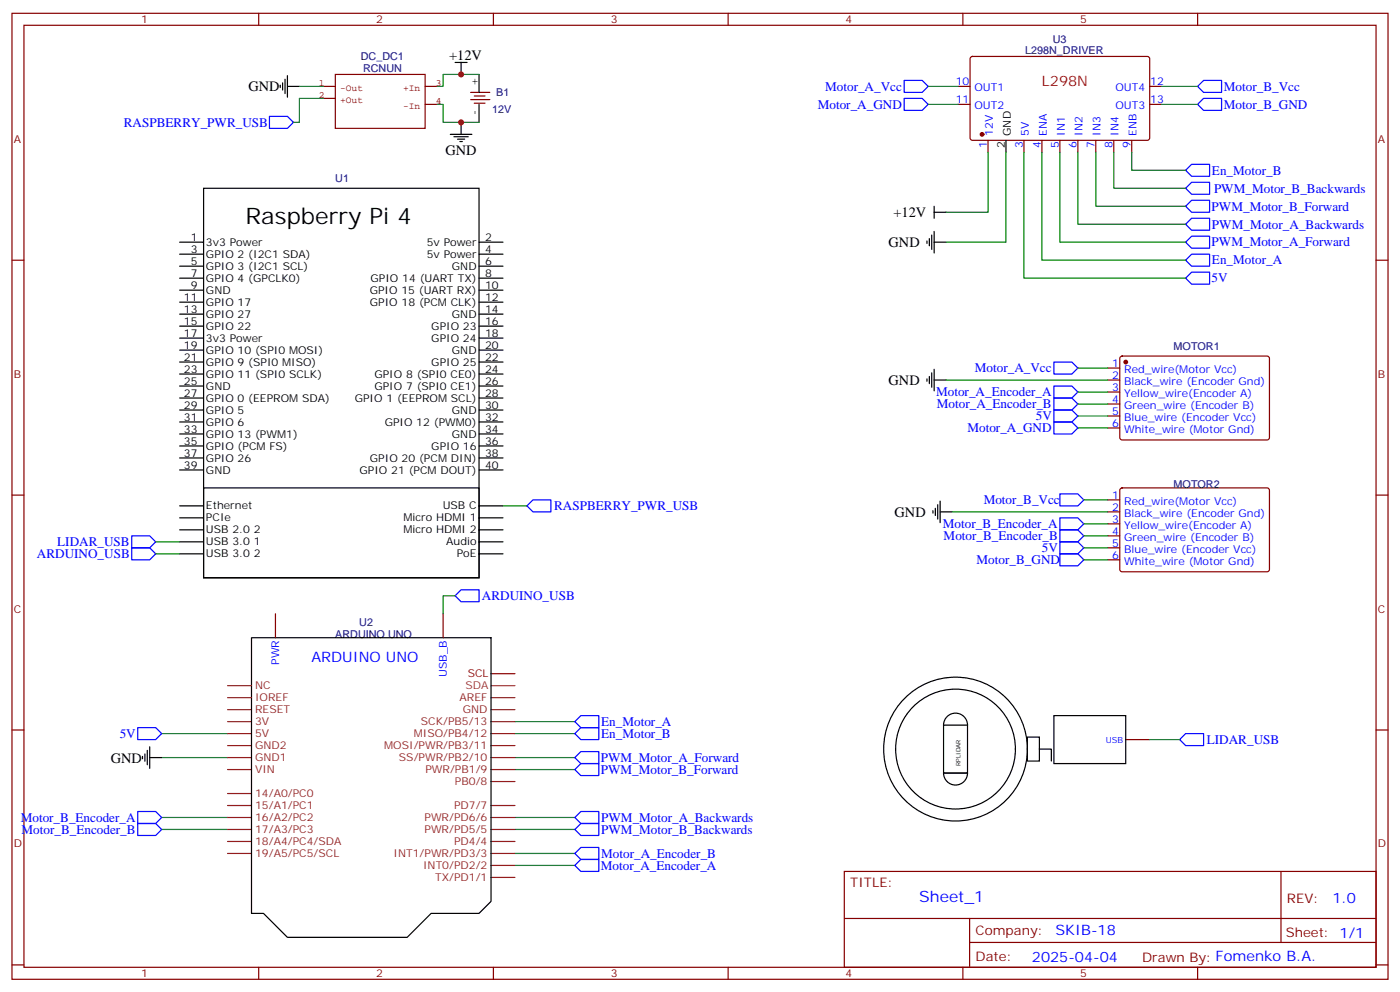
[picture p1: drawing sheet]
<svg xmlns="http://www.w3.org/2000/svg" width="412mm" height="292mm" viewBox="0 0 412 292" stroke-linecap="round" stroke-linejoin="round" font-family="sans-serif">
<g fill="none" stroke="#870000" stroke-width=".35">
<path d="M3.5 3.9h405.4v284.4h-405.4zM7.1 7.4h398.2v277.3h-398.2zM76.2 3.9v3.5M145.3 3.9v3.5M214.5 3.9v3.5M283.6 3.9v3.5M286 16.8l.5-.2 51.7 .1 .5 .6-.1 23.6-.6 .4-51.8-.1-.4-.6v-23.3zM352.8 3.9v3.5M138.6 27.2h5.7M138.6 29.3h5.7M139.7 28.3h3.2M139.7 30.4h3.2"/>
<path d="M282.2 25.4h3.6M282.2 30.7h3.6M338.7 25.4h3.5M338.7 30.7h3.5M291 41.3v3.5M301.6 41.3v3.5M306.9 41.3v3.5M312.2 41.3v3.5M317.5 41.3v3.5M322.8 41.3v3.5M328.1 41.3v3.5M333.4 41.3v3.5"/>
<path d="M3.5 76.6h3.6M405.3 76.6h3.6M326.3 118.9h3.5M326.3 115.4h3.5M326.3 111.9h3.5M326.3 108.3h3.5M330.1 105l.5-.2 42.9 .1 .4 .6v23.6l-.7 .4-42.9-.1-.5-.6v-23.3zM326.3 126h3.5M326.3 122.4h3.5M3.5 145.7h3.6M326.3 157.7h3.5M326.3 154.2h3.5"/>
<path d="M326.3 150.7h3.5M326.3 147.1h3.5M330.1 143.8l.5-.2 42.9 .1 .4 .6v23.6l-.7 .4-42.9-.1-.5-.6v-23.3zM405.3 145.7h3.6M326.3 164.8h3.5M326.3 161.3h3.5M81.1 180.7v7M130.5 180.7v7M3.5 214.9h3.6M331.6 217.7h7.1M405.3 214.9h3.6M248.7 256.5h156.6v28.2h-156.6z"/>
<path d="M377.3 256.5v20.9M248.7 270.4h156.5M285.6 277.4h119.6M285.6 270.4v14.1M3.5 284h3.6M76.2 284.7v3.6M145.3 284.7v3.6M214.5 284.7v3.6M283.6 284.7v3.6M352.8 284.7v3.6M405.3 284h3.6"/>
</g>
<g fill="#870000" stroke="#870000" stroke-width=".35">
<circle cx="289.3" cy="39.5" r=".53"/>
<circle cx="331.6" cy="106.6" r=".53"/>
</g>
<g fill="none" stroke="#000" stroke-width=".35">
<path d="M134.1 18.4h3.5M135.8 18.4v3.5M82.5 25.1v.7M83.3 24.4v2.1M84 23.3v4.3M84.7 25.4h3.5M84.7 22.3v6.3M132.6 39.5h6.4M135.8 36v3.5M141.1 21.9v5.3M141.1 30.7v5.3M60 55.4h81.1v114.7h-81.1z"/>
<path d="M133.7 40.3h4.2M134.8 41h2.1M135.5 41.7h.7M296.3 41.3v3.5M52.9 71.3h7.1M52.9 74.8h7.1M52.9 78.4h7.1M141.1 71.3h7.1M141.1 74.8h7.1M141.1 78.4h7.1M273 70.9v.7M273.8 70.2v2.2"/>
<path d="M274.5 69.2v4.2M275.2 60.7v3.5M275.2 68.1v6.4M275.2 62.5h3.5M275.2 71.3h3.5M52.9 81.9h7.1M52.9 85.4h7.1M52.9 88.9h7.1M52.9 92.5h7.1M52.9 96h7.1M52.9 99.5h7.1M141.1 81.9h7.1"/>
<path d="M141.1 85.4h7.1M141.1 88.9h7.1M141.1 92.5h7.1M141.1 96h7.1M141.1 99.5h7.1M52.9 110.1h7.1M52.9 103h7.1M52.9 106.6h7.1M52.9 113.6h7.1M52.9 117.2h7.1M141.1 110.1h7.1M141.1 103h7.1"/>
<path d="M141.1 106.6h7.1M141.1 113.6h7.1M141.1 117.2h7.1M273 111.5v.7M273.8 110.8v2.1M274.5 109.7v4.3M275.2 111.9h3.5M275.2 108.7v6.3M52.9 120.7h7.1M52.9 124.2h7.1M52.9 127.7h7.1M52.9 131.3h7.1"/>
<path d="M52.9 134.8h7.1M52.9 138.3h7.1M141.1 120.7h7.1M141.1 124.2h7.1M141.1 127.7h7.1M141.1 131.3h7.1M141.1 134.8h7.1M141.1 138.3h7.1M52.9 148.9h7.1M52.9 152.4h7.1M52.9 156h7.1M52.9 159.5h7.1"/>
<path d="M60 143.6h81.1v26.5h-81.1zM141.1 148.9h7.1M141.1 152.4h7.1M141.1 156h7.1M141.1 159.5h7.1M274.8 150.3v.7M275.5 149.6v2.1M276.2 148.6v4.2M276.9 150.7h3.6M276.9 147.5v6.3M52.9 163h7.1M141.1 163h7.1"/>
<path d="M74.1 187.7h70.5v77.6l-3.5 3.6h-14.1l-7.1 7h-35.2l-7.1-7h-3.5zM44.1 219.8v6.4M277.9 213.4h7.1v14.1h-7.1zM277.9 213.4a3.5 3.5 0 0 1 3.6-3.5 3.5 3.5 0 0 1 3.5 3.5M302.6 217h3.6v7h-3.6zM310.4 210.6h21.2v14.2h-21.2zM42 222.6v.7M42.7 221.9v2.1M43.4 220.9v4.2M44.1 223h3.5M277.9 227.5h7.1a3.5 3.5 0 0 1-3.5 3.6 3.5 3.5 0 0 1-3.6-3.6zM306.2 220.5h3.5v3.5"/>
<circle cx="281.5" cy="220.5" r="21.2"/>
<circle cx="281.5" cy="220.5" r="17.6"/>
</g>
<path d="M95.2 25.4h3.6M95.2 29h3.6M98.8 21.9h26.4v15.9h-26.4zM125.2 25.4h3.6M125.2 30.7h3.6" fill="none" stroke="#850000" stroke-width=".35"/>
<g fill="none" stroke="#008700" stroke-width=".35">
<path d="M88.2 25.4h7M95.2 29h-7v7h-1.8M128.8 30.7h1.7v5.3h10.6M141.1 21.9h-10.6v3.5h-1.7M273.4 25.4h8.8M273.4 30.7h8.8M342.2 25.4h10.6M342.2 30.7h10.6M291 44.8v17.7h-12.3M296.3 44.8v26.5h-17.6M301.6 44.8v37.1h47.6M306.9 44.8v31.8h42.3"/>
<path d="M312.2 44.8v26.5h37M317.5 44.8v21.2h31.7M322.8 44.8v15.9h26.4M328.1 44.8v10.6h21.1M333.4 44.8v5.3h15.8M278.7 111.9h47.6M317.5 108.3h8.8M317.5 115.4h8.8M317.5 118.9h8.8M317.5 126h8.8M317.5 122.4h8.8M45.9 159.5h7"/>
<path d="M148.2 148.9h7M280.5 150.7h45.8M319.3 147.1h7M319.3 154.2h7M319.3 157.7h7M45.9 163h7M134.1 175.4h-3.6v5.3M319.3 164.8h7M319.3 161.3h7M47.6 215.9h19.4M151.7 215.9h17.6M151.7 212.4h17.6"/>
<path d="M338.7 217.7h8.8M47.6 223h19.4M151.7 226.5h17.6M151.7 223h17.6M47.6 244.2h19.4M47.6 240.6h19.4M151.7 254.7h17.6M151.7 251.2h17.6M151.7 244.2h17.6M151.7 240.6h17.6"/>
</g>
<g fill="none" stroke="#00f" stroke-width=".35">
<path d="M79.4 34.3h5.3l1.7 1.7-1.7 1.8h-5.3zM266.3 23.7h5.3l1.8 1.7-1.8 1.8h-5.3zM266.3 29h5.3l1.8 1.7-1.8 1.8h-5.3zM354.5 23.7h5.3v3.5h-5.3l-1.7-1.8zM354.5 29h5.3v3.5h-5.3l-1.7-1.8zM349.2 50.1l1.8-1.7h5.3v3.5h-5.3zM349.2 55.4l1.8-1.7h5.3v3.5h-5.3zM349.2 60.7l1.8-1.8h5.3v3.6h-5.3zM349.2 71.3l1.8-1.8h5.3v3.6h-5.3zM349.2 66l1.8-1.8h5.3v3.6h-5.3zM349.2 76.6l1.8-1.8h5.3v3.6h-5.3zM349.2 81.9l1.8-1.8h5.3v3.5h-5.3z"/>
<path d="M310.4 106.6h5.3l1.8 1.7-1.8 1.8h-5.3zM310.4 113.6h5.3l1.8 1.8-1.8 1.8h-5.3zM310.4 117.2h5.3l1.8 1.7-1.8 1.8h-5.3zM310.4 124.2h5.3l1.8 1.8-1.8 1.7h-5.3zM310.4 120.7h5.3l1.8 1.7-1.8 1.8h-5.3zM38.8 157.7h5.3l1.8 1.8-1.8 1.8h-5.3zM155.2 148.9l1.8-1.8h5.3v3.6h-5.3zM312.2 145.4h5.3l1.8 1.7-1.8 1.8h-5.3zM312.2 159.5h5.3l1.8 1.8-1.8 1.7h-5.3zM312.2 152.4h5.3l1.8 1.8-1.8 1.8h-5.3zM312.2 156h5.3l1.8 1.7-1.8 1.8h-5.3zM38.8 161.3h5.3l1.8 1.7-1.8 1.8h-5.3z"/>
<path d="M134.1 175.4l1.7-1.8h5.3v3.5h-5.3zM312.2 163h5.3l1.8 1.8-1.8 1.7h-5.3zM40.6 214.2h5.3l1.7 1.7-1.7 1.8h-5.3zM169.3 215.9l1.8-1.7h5.3v3.5h-5.3zM169.3 212.4l1.8-1.8h5.3v3.6h-5.3zM349.2 215.9h5.3v3.6h-5.3l-1.7-1.8zM40.6 238.9h5.3l1.7 1.7-1.7 1.8h-5.3zM169.3 226.5l1.8-1.7h5.3v3.5h-5.3zM169.3 223l1.8-1.8h5.3v3.6h-5.3zM40.6 242.4h5.3l1.7 1.8-1.7 1.7h-5.3zM169.3 254.7l1.8-1.7h5.3v3.5h-5.3zM169.3 251.2l1.8-1.8h5.3v3.6h-5.3z"/>
<path d="M169.3 244.2l1.8-1.8h5.3v3.5h-5.3zM169.3 240.6l1.8-1.7h5.3v3.5h-5.3z"/>
</g>
<g fill="none" stroke="#8c2424" stroke-width=".35">
<path d="M67 219.5h7.1M67 215.9h7.1M67 212.4h7.1M67 208.9h7.1M67 205.4h7.1M67 201.8h7.1M144.6 219.5h7.1M144.6 215.9h7.1M144.6 212.4h7.1M144.6 208.9h7.1M144.6 205.4h7.1M67 237.1h7.1"/>
<path d="M67 226.5h7.1M67 223h7.1M67 233.6h7.1M144.6 237.1h7.1M144.6 230h7.1M144.6 226.5h7.1M144.6 223h7.1M67 251.2h7.1M67 247.7h7.1M67 244.2h7.1M67 240.6h7.1M144.6 258.3h7.1"/>
<path d="M144.6 254.7h7.1M144.6 251.2h7.1M144.6 247.7h7.1M144.6 244.2h7.1M144.6 240.6h7.1"/>
</g>
<path d="M144.6 201.8h7.1" fill="none" stroke="#933" stroke-width=".35"/>
<path d="M144.6 198.3h7.1" fill="none" stroke="#900" stroke-width=".35"/>
<g fill="#c00">
<circle cx="135.8" cy="36" r=".88"/>
<circle cx="135.8" cy="21.9" r=".88"/>
</g>
<text font-size="6.7" x="72.3" y="66">Raspberry Pi 4</text>
<text font-size="4.6" fill="#00f" x="270.8" y="265.5">Sheet_1</text>
<g font-size="4.2">
<text x="132.3" y="17.7">+12V</text>
<text x="73.2" y="26.8">GND</text>
<text x="131.2" y="45.6">GND</text>
<text x="263.2" y="63.9">+12V</text>
<text x="261.8" y="72.7">GND</text>
<text x="261.8" y="113.3">GND</text>
<text x="263.5" y="152.1">GND</text>
<text x="32.6" y="224.5">GND</text>
</g>
<text font-size="4.2" fill="#f00" x="306.9" y="25.4">L298N</text>
<g font-size="4.2" fill="#00f">
<text x="91.7" y="194.8">ARDUINO UNO</text>
<text x="392.5" y="265.8">1.0</text>
<text x="310.9" y="275.3">SKIB-18</text>
<text x="304" y="283.1">2025-04-04</text>
</g>
<g font-size="3.9" fill="#00f">
<text x="243.1" y="26.7">Motor_A_Vcc</text>
<text x="360.5" y="26.7">Motor_B_Vcc</text>
<text x="240.9" y="32">Motor_A_GND</text>
<text x="360.5" y="32">Motor_B_GND</text>
<text x="36.5" y="37.3">RASPBERRY_PWR_USB</text>
<text x="357" y="51.4">En_Motor_B</text>
<text x="357.6" y="56.7">PWM_Motor_B_Backwards</text>
<text x="356.9" y="62">PWM_Motor_B_Forward</text>
<text x="357" y="67.3">PWM_Motor_A_Backwards</text>
<text x="356.9" y="72.6">PWM_Motor_A_Forward</text>
<text x="357" y="77.8">En_Motor_A</text>
<text x="356.9" y="83.1">5V</text>
<text x="287.2" y="109.6">Motor_A_Vcc</text>
<text x="275.7" y="116.6">Motor_A_Encoder_A</text>
<text x="276" y="120.2">Motor_A_Encoder_B</text>
<text x="305.1" y="123.7">5V</text>
<text x="285" y="127.2">Motor_A_GND</text>
<text x="289.8" y="148.4">Motor_B_Vcc</text>
<text x="163.2" y="150.2">RASPBERRY_PWR_USB</text>
<text x="277.7" y="155.5">Motor_B_Encoder_A</text>
<text x="16.9" y="160.7">LIDAR_USB</text>
<text x="278" y="159">Motor_B_Encoder_B</text>
<text x="10.9" y="164.3">ARDUINO_USB</text>
<text x="287.7" y="166.1">Motor_B_GND</text>
<text x="306.9" y="162.5">5V</text>
<text x="142" y="176.6">ARDUINO_USB</text>
<text x="177.1" y="213.7">En_Motor_A</text>
<text x="35.3" y="217.2">5V</text>
<text x="177.1" y="217.2">En_Motor_B</text>
<text x="355.5" y="219.1">LIDAR_USB</text>
<text x="177" y="227.8">PWM_Motor_B_Forward</text>
<text x="177" y="224.3">PWM_Motor_A_Forward</text>
<text x="6.1" y="241.9">Motor_B_Encoder_A</text>
<text x="6.3" y="245.4">Motor_B_Encoder_B</text>
<text x="177.1" y="245.4">PWM_Motor_B_Backwards</text>
<text x="177.1" y="241.9">PWM_Motor_A_Backwards</text>
<text x="177" y="256">Motor_A_Encoder_A</text>
<text x="177.1" y="252.5">Motor_A_Encoder_B</text>
</g>
<g font-size="3.9" fill="#800">
<text x="250.5" y="261.1">TITLE:</text>
<text x="379.1" y="265.8">REV:</text>
<text x="287.4" y="275.3">Company:</text>
<text x="378.7" y="275.9">Sheet: 1/1</text>
<text x="287.4" y="283">Date:</text>
<text x="336.4" y="283.1">Drawn By: Fomenko B.A.</text>
</g>
<g font-size="3.2" fill="#800">
<text x="41.6" y="6.9">1</text>
<text x="110.8" y="6.9">2</text>
<text x="179.9" y="6.9">3</text>
<text x="249.1" y="6.9">4</text>
<text x="318.2" y="6.9">5</text>
<text x="4.1" y="42">A</text>
<text x="405.9" y="42">A</text>
<text x="4.1" y="111.2">B</text>
<text x="405.9" y="111.2">B</text>
<text x="4.1" y="180.3">C</text>
<text x="405.9" y="180.3">C</text>
<text x="4.1" y="249.4">D</text>
<text x="405.9" y="249.4">D</text>
<text x="41.6" y="287.7">1</text>
<text x="110.8" y="287.7">2</text>
<text x="179.9" y="287.7">3</text>
<text x="249.1" y="287.7">4</text>
<text x="318.2" y="287.7">5</text>
</g>
<g font-size="3.2" fill="#000080">
<text x="106.3" y="17.7">DC_DC1</text>
<text x="302" y="16">L298N_DRIVER</text>
<text x="310.1" y="12.5">U3</text>
<text x="106.9" y="21.3">RCNUN</text>
<text x="146.2" y="28.3">B1</text>
<text x="145" y="33.3">12V</text>
<text x="98.8" y="53.7">U1</text>
<text x="345.7" y="103">MOTOR1</text>
<text x="345.7" y="143.6">MOTOR2</text>
<text x="105.8" y="184.2">U2</text>
<text x="98.8" y="187.7">ARDUINO UNO</text>
</g>
<g font-size="3.2">
<text x="140.8" y="25.4" transform="rotate(-90 140.8 25.4)">+</text>
<text x="140.8" y="33.9" transform="rotate(-90 140.8 33.9)">-</text>
<text x="297.7" y="40" transform="rotate(-90 297.7 40)">GND</text>
<text x="296" y="43.5" transform="rotate(-90 296 43.5)">2</text>
<text x="56.2" y="70.9">1</text>
<text x="142.9" y="70.9">2</text>
<text x="56.2" y="74.5">3</text>
<text x="56.2" y="78">5</text>
<text x="60.7" y="72.4">3v3 Power</text>
<text x="60.7" y="75.9">GPIO 2 (I2C1 SDA)</text>
<text x="125.7" y="72.4">5v Power</text>
<text x="125.7" y="75.9">5v Power</text>
<text x="142.9" y="74.5">4</text>
<text x="142.9" y="78">6</text>
<text x="56.2" y="81.5">7</text>
<text x="60.7" y="79.4">GPIO 3 (I2C1 SCL)</text>
<text x="60.7" y="82.9">GPIO 4 (GPCLK0)</text>
<text x="109.2" y="82.9">GPIO 14 (UART TX)</text>
<text x="133.1" y="79.4">GND</text>
<text x="142.9" y="81.5">8</text>
<text x="54.2" y="88.6">11</text>
<text x="56.2" y="85.1">9</text>
<text x="60.7" y="86.5">GND</text>
<text x="60.7" y="90">GPIO 17</text>
<text x="108.9" y="86.5">GPIO 15 (UART RX)</text>
<text x="109" y="90">GPIO 18 (PCM CLK)</text>
<text x="142.9" y="85.1">10</text>
<text x="142.9" y="88.6">12</text>
<text x="54.2" y="92.1">13</text>
<text x="54.2" y="95.6">15</text>
<text x="60.7" y="93.5">GPIO 27</text>
<text x="133.1" y="93.5">GND</text>
<text x="142.9" y="92.1">14</text>
<text x="142.9" y="95.6">16</text>
<text x="54.2" y="99.2">17</text>
<text x="60.7" y="97">GPIO 22</text>
<text x="60.7" y="100.6">3v3 Power</text>
<text x="127.1" y="97">GPIO 23</text>
<text x="127.1" y="100.6">GPIO 24</text>
<text x="142.9" y="99.2">18</text>
<text x="54.2" y="102.7">19</text>
<text x="54.2" y="106.2">21</text>
<text x="60.7" y="104.1">GPIO 10 (SPI0 MOSI)</text>
<text x="60.7" y="107.6">GPIO 9 (SPI0 MISO)</text>
<text x="127.1" y="107.6">GPIO 25</text>
<text x="133.1" y="104.1">GND</text>
<text x="142.9" y="102.7">20</text>
<text x="142.9" y="106.2">22</text>
<text x="54.2" y="109.7">23</text>
<text x="54.2" y="113.3">25</text>
<text x="60.7" y="111.2">GPIO 11 (SPI0 SCLK)</text>
<text x="110.3" y="111.2">GPIO 8 (SPI0 CE0)</text>
<text x="142.9" y="109.7">24</text>
<text x="142.9" y="113.3">26</text>
<text x="54.2" y="116.8">27</text>
<text x="60.7" y="114.7">GND</text>
<text x="60.7" y="118.2">GPIO 0 (EEPROM SDA)</text>
<text x="104.5" y="118.2">GPIO 1 (EEPROM SCL)</text>
<text x="110.3" y="114.7">GPIO 7 (SPI0 CE1)</text>
<text x="142.9" y="116.8">28</text>
<text x="54.2" y="120.3">29</text>
<text x="54.2" y="123.9">31</text>
<text x="60.7" y="121.7">GPIO 5</text>
<text x="60.7" y="125.3">GPIO 6</text>
<text x="113.3" y="125.3">GPIO 12 (PWM0)</text>
<text x="133.1" y="121.7">GND</text>
<text x="142.9" y="120.3">30</text>
<text x="142.9" y="123.9">32</text>
<text x="54.2" y="127.4">33</text>
<text x="54.2" y="130.9">35</text>
<text x="60.7" y="128.8">GPIO 13 (PWM1)</text>
<text x="133.1" y="128.8">GND</text>
<text x="142.9" y="127.4">34</text>
<text x="142.9" y="130.9">36</text>
<text x="54.2" y="134.4">37</text>
<text x="54.2" y="138">39</text>
<text x="60.7" y="132.3">GPIO (PCM FS)</text>
<text x="60.7" y="135.9">GPIO 26</text>
<text x="109" y="135.9">GPIO 20 (PCM DIN)</text>
<text x="127.1" y="132.3">GPIO 16</text>
<text x="142.9" y="134.4">38</text>
<text x="142.9" y="138">40</text>
<text x="60.7" y="139.4">GND</text>
<text x="105.9" y="139.4">GPIO 21 (PCM DOUT)</text>
<text x="60.7" y="150">Ethernet</text>
<text x="130.4" y="150">USB C</text>
<text x="60.7" y="153.5">PCIe</text>
<text x="118.9" y="153.5">Micro HDMI 1</text>
<text x="60.7" y="157">USB 2.0 2</text>
<text x="60.7" y="160.5">USB 3.0 1</text>
<text x="118.9" y="157">Micro HDMI 2</text>
<text x="131.5" y="160.5">Audio</text>
<text x="60.7" y="164.1">USB 3.0 2</text>
<text x="134.6" y="164.1">PoE</text>
</g>
<g font-size="3.2" fill="#00f">
<text x="281.5" y="25.1">10</text>
<text x="287.1" y="26.8">OUT1</text>
<text x="328.6" y="26.8">OUT4</text>
<text x="338.8" y="25.1">12</text>
<text x="281.5" y="30.4">11</text>
<text x="287.1" y="32.1">OUT2</text>
<text x="328.6" y="32.1">OUT3</text>
<text x="338.8" y="30.4">13</text>
<text x="292.5" y="40" transform="rotate(-90 292.5 40)">12V</text>
<text x="303" y="40" transform="rotate(-90 303 40)">5V</text>
<text x="308.3" y="40" transform="rotate(-90 308.3 40)">ENA</text>
<text x="313.6" y="40" transform="rotate(-90 313.6 40)">IN1</text>
<text x="318.9" y="40" transform="rotate(-90 318.9 40)">IN2</text>
<text x="324.2" y="40" transform="rotate(-90 324.2 40)">IN3</text>
<text x="329.5" y="40" transform="rotate(-90 329.5 40)">IN4</text>
<text x="334.8" y="40" transform="rotate(-90 334.8 40)">ENB</text>
<text x="290.7" y="43.5" transform="rotate(-90 290.7 43.5)">1</text>
<text x="301.3" y="43.5" transform="rotate(-90 301.3 43.5)">3</text>
<text x="306.6" y="43.5" transform="rotate(-90 306.6 43.5)">4</text>
<text x="311.9" y="43.5" transform="rotate(-90 311.9 43.5)">5</text>
<text x="317.1" y="43.5" transform="rotate(-90 317.1 43.5)">6</text>
<text x="322.4" y="43.5" transform="rotate(-90 322.4 43.5)">7</text>
<text x="327.7" y="43.5" transform="rotate(-90 327.7 43.5)">8</text>
<text x="333" y="43.5" transform="rotate(-90 333 43.5)">9</text>
<text x="327.7" y="108">1</text>
<text x="327.7" y="111.5">2</text>
<text x="331.2" y="113.3">Black_wire (Encoder Gnd)</text>
<text x="331.2" y="109.7">Red_wire(Motor Vcc)</text>
<text x="327.7" y="118.6">4</text>
<text x="327.7" y="115">3</text>
<text x="331.2" y="116.8">Yellow_wire(Encoder A)</text>
<text x="327.7" y="125.6">6</text>
<text x="327.7" y="122.1">5</text>
<text x="331.2" y="123.9">Blue_wire (Encoder Vcc)</text>
<text x="331.2" y="120.3">Green_wire (Encoder B)</text>
<text x="331.2" y="127.4">White_wire (Motor Gnd)</text>
<text x="327.7" y="146.8">1</text>
<text x="331.2" y="148.6">Red_wire(Motor Vcc)</text>
<text x="327.7" y="153.8">3</text>
<text x="327.7" y="150.3">2</text>
<text x="331.2" y="155.6">Yellow_wire(Encoder A)</text>
<text x="331.2" y="152.1">Black_wire (Encoder Gnd)</text>
<text x="327.7" y="160.9">5</text>
<text x="327.7" y="157.4">4</text>
<text x="331.2" y="159.1">Green_wire (Encoder B)</text>
<text x="327.7" y="164.4">6</text>
<text x="331.2" y="166.2">White_wire (Motor Gnd)</text>
<text x="331.2" y="162.7">Blue_wire (Encoder Vcc)</text>
<text x="82.2" y="195.7" transform="rotate(-90 82.2 195.7)">PWR</text>
<text x="131.6" y="199.3" transform="rotate(-90 131.6 199.3)">USB_B</text>
</g>
<g font-size="3.2" fill="#8d2323">
<text x="75.1" y="202.9">NC</text>
<text x="75.1" y="209.9">RESET</text>
<text x="75.1" y="206.4">IOREF</text>
<text x="135.4" y="206.4">AREF</text>
<text x="136.3" y="209.9">GND</text>
<text x="75.1" y="213.5">3V</text>
<text x="124" y="213.5">SCK/PB5/13</text>
<text x="75.1" y="220.5">GND2</text>
<text x="75.1" y="217">5V</text>
<text x="113.2" y="220.5">MOSI/PWR/PB3/11</text>
<text x="121.9" y="217">MISO/PB4/12</text>
<text x="75.1" y="227.6">VIN</text>
<text x="75.1" y="224">GND1</text>
<text x="117.5" y="224">SS/PWR/PB2/10</text>
<text x="125.3" y="227.6">PWR/PB1/9</text>
<text x="134" y="231.1">PB0/8</text>
<text x="75.1" y="238.2">15/A1/PC1</text>
<text x="75.1" y="234.6">14/A0/PC0</text>
<text x="133.7" y="238.2">PD7/7</text>
<text x="75.1" y="245.2">17/A3/PC3</text>
<text x="75.1" y="241.7">16/A2/PC2</text>
<text x="125" y="245.2">PWR/PD5/5</text>
<text x="125" y="241.7">PWR/PD6/6</text>
<text x="75.1" y="248.7">18/A4/PC4/SDA</text>
<text x="133.7" y="248.7">PD4/4</text>
<text x="75.1" y="252.3">19/A5/PC5/SCL</text>
<text x="115.9" y="252.3">INT1/PWR/PD3/3</text>
<text x="124.6" y="255.8">INT0/PD2/2</text>
<text x="128.2" y="259.3">TX/PD1/1</text>
</g>
<text font-size="3.2" fill="#933" x="137.2" y="202.9">SDA</text>
<text font-size="3.2" fill="#900" x="137.8" y="199.4">SCL</text>
<g font-size="2.8" fill="#840000">
<text x="93.9" y="25.4">1</text>
<text x="93.9" y="28.9">2</text>
<text x="100.2" y="26.8">-Out</text>
<text x="118.7" y="26.8">+In</text>
<text x="128.4" y="25.4">3</text>
<text x="100.2" y="30.3">+Out</text>
<text x="118.7" y="32">-In</text>
<text x="128.4" y="30.7">4</text>
</g>
<text font-size="2.5" fill="#00f" x="325.7" y="218.8">USB</text>
<text font-size="1.8" x="283" y="225.5" transform="rotate(-90 283 225.5)">RPLIDAR</text>
</svg>
